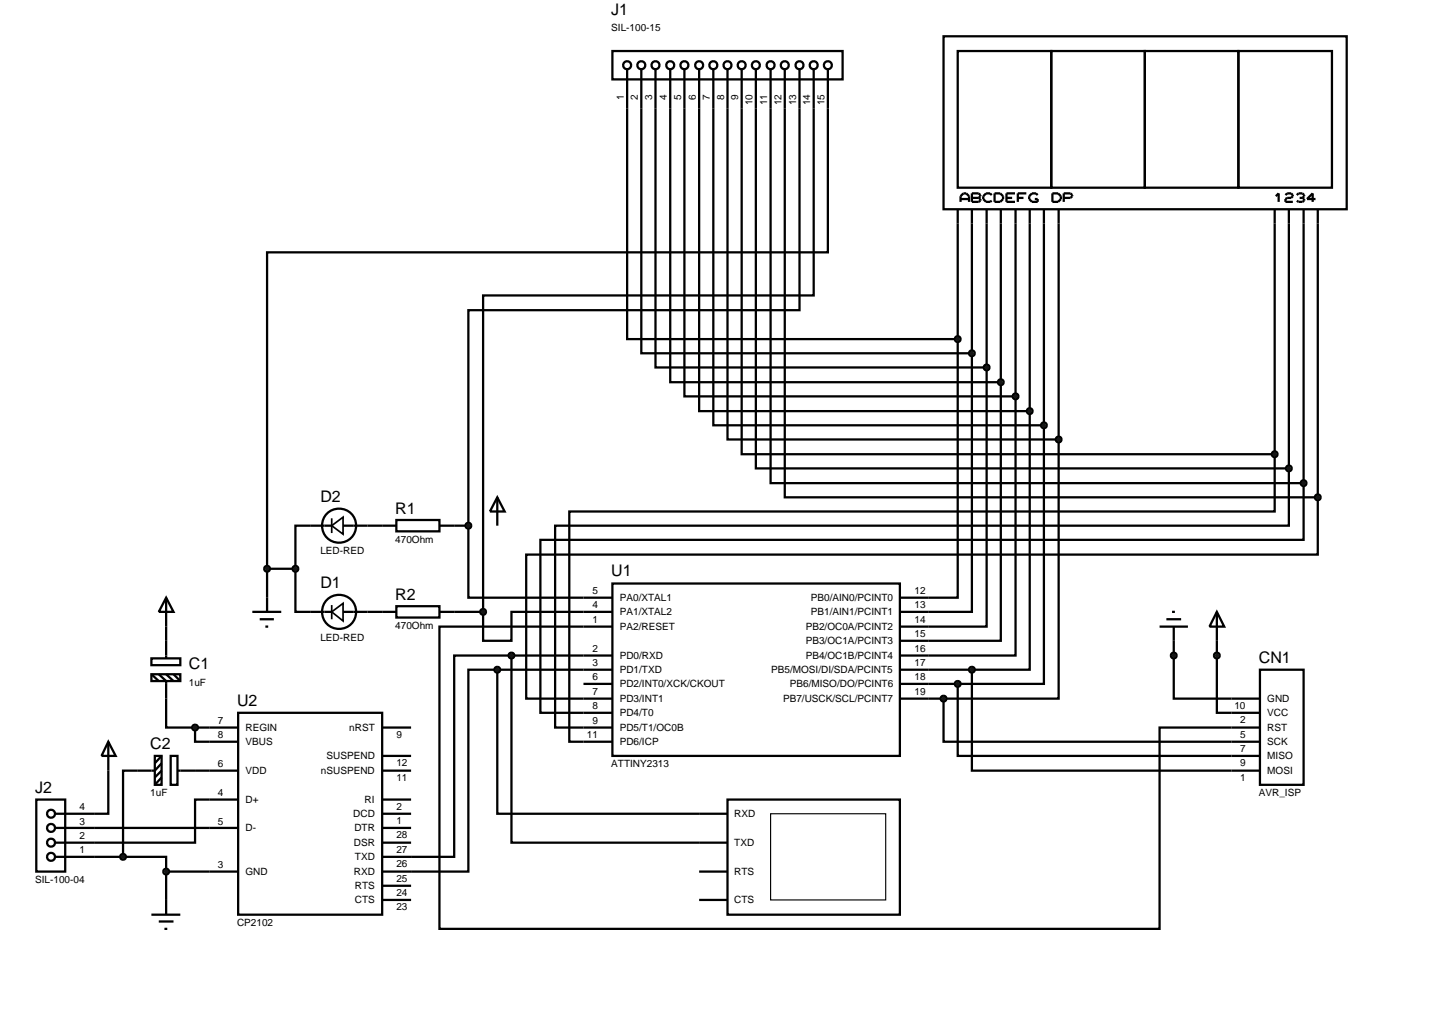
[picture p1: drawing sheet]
<svg xmlns="http://www.w3.org/2000/svg" width="257mm" height="180mm" viewBox="0 0 257 180" stroke-linecap="round" stroke-linejoin="round" font-family="sans-serif">
<g fill="none" stroke="#000" stroke-width=".4">
<path d="M110.6 19.1v40.7h58.3M113.1 19.1v43.2h58.3M115.6 19.1v45.7h58.4M118.2 19.1v48.3h58.3M120.7 19.1v50.8h58.4M123.3 19.1v53.4h58.3M125.8 19.1v55.9h58.3M128.3 19.1v58.4h58.4M130.8 19.1v61h94M133.3 19.1v63.5h94M135.9 19.1v66.1h94M138.4 19.1v68.6h94"/>
<path d="M141 19.1v35.6h-58.4v38M143.5 19.1v33h-58.3v55.8M146 19.1v25.4h-98.9v55.8M168.9 39.4v20.4M171.4 39.4v22.9M174 39.4v25.4M176.5 39.4v28M179.1 39.4v30.5M181.6 39.4v33.1M184.1 39.4v35.6M186.7 39.4v38.1M224.8 39.4v40.7"/>
<path d="M227.3 39.4v43.2M229.9 39.4v45.8M232.4 39.4v48.3M168.9 59.8v45.6h-10.2M171.4 62.3v45.6h-12.7M174 64.8v45.7h-15.3M176.5 67.4v45.6h-17.8M179.1 69.9v45.7h-20.4M181.6 72.5v45.6h-10.2M184.1 75v45.6h-15.2M186.7 77.5v45.7h-20.3M58.5 92.7h-6.4v7.6"/>
<path d="M60.5 92.7h6.9M80.1 92.7h2.5M82.6 92.7v12.7h25.4M224.8 80.1v10.1h-124.4v40.6h7.6M227.3 82.6v10.1h-129.4v35.6h10.1M229.9 85.2v10h-134.6v30.5h12.7M232.4 87.7v10.1h-139.6v25.4h15.2M29.3 110.5v2.5M44.5 107.9h5.1M45.8 109.2h2.5M46.8 110.5h.5M47.1 100.3h5"/>
<path d="M47.1 100.3v7.6M52.1 100.3v7.6h6.4M60.5 107.9h6.9M80.1 107.9h5.1M85.2 107.9v5.1h5v-5.1h17.8M87.7 118.1v25.4h35.6M87.7 118.1h-5.1v35.6h-10.1M87.7 118.1h20.3M90.2 115.6v33h33.1M90.2 115.6h-10.1v35.5h-7.6M90.2 115.6h17.8M108 102.9h50.7v30.4h-50.7z"/>
<path d="M108 110.5h-30.5v53.3h127v-35.5h12.7M158.7 118.1h12.7M171.4 118.1v17.8h45.8M207 113v10.2h10.2M214.6 113v12.7h2.6M19.1 135.9v7.6h-2.5M24.2 135.9h-2.5v15.2M29.3 123.2v5.1h5.1M34.4 128.3v2.5h2.5M34.4 128.3h2.5M34.4 135.9h2.5M102.9 120.6h5.1"/>
<path d="M158.7 123.2h7.7M158.7 120.6h10.2M166.4 123.2v7.6h50.8M168.9 120.6v12.7h48.3M16.6 146h20.3M16.6 151.1h5.1M21.7 151.1h7.6v2.6M29.3 153.7v5M29.3 153.7h7.6M36.9 141h-2.5v7.6h-17.8"/>
<circle cx="59.8" cy="92.7" r="3"/>
<circle cx="59.8" cy="107.9" r="3"/>
</g>
<path d="M58.5 92.7l2-1.5v3zM58.5 91.4v2.6M58.5 107.9l2-1.5v3.1zM58.5 106.7v2.5" fill="none" stroke="#000" stroke-width=".3"/>
<path d="M51.7 100l.4-.2-.5 .5zM52.1 99.8l.4 .2 .1 .3zM52.1 100.8l.5-.5-.2 .4zM51.6 100.3l.5 .5-.4-.2z" fill="#004000" stroke="#000" stroke-width=".4"/>
<path d="M52.1 99.8l.5 .5-.5 .5-.5-.5z" fill="#004000"/>
<g fill="none" stroke="#000" stroke-width=".4">
<path d="M108 9h40.6v5h-40.6zM110.6 12.3v6.8M113.1 12.3v6.8M115.6 12.3v6.8M118.2 12.3v6.8M120.7 12.3v6.8M123.3 12.3v6.8M125.8 12.3v6.8M128.3 12.3v6.8M130.8 12.3v6.8M133.3 12.3v6.8M135.9 12.3v6.8"/>
<path d="M138.4 12.3v6.8M141 12.3v6.8M143.5 12.3v6.8M146 12.3v6.8M67.4 92.7h2.5M69.9 91.7h7.6v2h-7.6zM77.5 92.7h2.6M87.7 87.7l1.3 2.5h-2.6zM87.7 87.7v5M67.4 107.9h2.5M69.9 106.9h7.6v2h-7.6zM77.5 107.9h2.6"/>
<path d="M123.3 143.5h5M123.3 153.7h5M123.3 148.6h5M123.3 158.7h5M128.3 141h30.4v20.3h-30.4z"/>
<circle cx="110.6" cy="11.5" r=".7"/>
<circle cx="113.1" cy="11.5" r=".7"/>
<circle cx="115.6" cy="11.5" r=".7"/>
<circle cx="118.2" cy="11.5" r=".7"/>
<circle cx="120.7" cy="11.5" r=".7"/>
<circle cx="123.3" cy="11.5" r=".7"/>
<circle cx="125.8" cy="11.5" r=".7"/>
<circle cx="128.3" cy="11.5" r=".7"/>
<circle cx="130.8" cy="11.5" r=".7"/>
<circle cx="133.3" cy="11.5" r=".7"/>
<circle cx="135.9" cy="11.5" r=".7"/>
<circle cx="138.4" cy="11.5" r=".7"/>
<circle cx="141" cy="11.5" r=".7"/>
<circle cx="143.5" cy="11.5" r=".7"/>
<circle cx="146" cy="11.5" r=".7"/>
</g>
<path d="M135.9 143.5h20.3v15.2h-20.3z" fill="none" stroke="#000" stroke-width=".2"/>
<g fill="#004000" stroke="#000" stroke-width=".4">
<path d="M46.7 100l.4-.2-.5 .5zM47.1 99.8l.4 .2 .1 .3zM47.1 100.8l.5-.5-.2 .4zM46.6 100.3l.5 .5-.3-.1z"/>
<path d="M82.3 92.3l.3-.1-.5 .5zM82.6 92.2l.4 .2 .1 .3zM83.1 92.7l-.1 .3-.4 .2zM82.1 92.7l.5 .5-.3-.1z"/>
<path d="M84.8 107.6l.4-.2-.5 .5zM85.2 107.4l.4 .2 .1 .3zM85.7 107.9l-.1 .3-.4 .2zM84.7 107.9l.5 .5-.3-.1z"/>
</g>
<g fill="#004000">
<path d="M46.6 100.3l.5-.5 .5 .5-.5 .5z"/>
<path d="M82.1 92.7l.5-.5 .5 .5-.5 .5z"/>
<path d="M84.7 107.9l.5-.5 .5 .5-.5 .5z"/>
</g>
<g fill="none" stroke="#000" stroke-width=".4">
<path d="M36.9 128.3h5.1M36.9 130.8h5.1M36.9 135.9h5.1M42 125.7h25.4v35.6h-25.4zM67.4 128.3h5.1M67.4 135.9h5.1M67.4 133.3h5.1M36.9 141h5.1M36.9 146h5.1M36.9 153.7h5.1M67.4 141h5.1M67.4 146h5.1"/>
<path d="M67.4 153.7h5.1M67.4 143.5h5.1M67.4 148.6h5.1M67.4 151.1h5.1M67.4 156.2h5.1M67.4 158.7h5.1"/>
</g>
<g fill="#004000" stroke="#000" stroke-width=".4">
<path d="M89.9 115.2l.3-.1-.5 .5zM90.2 115.1l.3 .1 .2 .4zM90.7 115.6l-.2 .4-.3 .1zM89.7 115.6l.5 .5-.3-.1z"/>
<path d="M87.4 117.7l.3-.1-.5 .5zM87.7 117.6l.4 .2 .1 .3zM87.7 118.6l.5-.5-.2 .4zM87.2 118.1l.5 .5-.3-.1z"/>
</g>
<g fill="#004000">
<path d="M90.2 115.1l.5 .5-.5 .5-.5-.5z"/>
<path d="M87.7 117.6l.5 .5-.5 .5-.5-.5z"/>
</g>
<g fill="none" stroke="#000" stroke-width=".4">
<path d="M29.3 105.4l1.3 2.5h-2.6zM29.3 105.4v5.1M6.4 141h5.1v12.7h-5.1zM9.7 151.1h6.9M9.7 148.6h6.9M9.7 146h6.9M9.7 143.5h6.9M29.3 158.7v2.6M26.7 161.3h5.1M28 162.5h2.6M29 163.8h.5"/>
<circle cx="9" cy="148.6" r=".7"/>
<circle cx="9" cy="143.5" r=".7"/>
<circle cx="9" cy="146" r=".7"/>
<circle cx="9" cy="151.1" r=".7"/>
</g>
<g fill="#004000" stroke="#000" stroke-width=".4">
<path d="M28.9 153.4l.4-.2-.5 .5zM29.3 153.2l.3 .1 .2 .4zM29.8 153.7l-.2 .4-.3 .1zM28.8 153.7l.5 .5-.3-.1z"/>
<path d="M34 128l.4-.2-.5 .5zM34.4 127.8l.4 .2 .1 .3zM34.4 128.8l.5-.5-.2 .4zM33.9 128.3l.5 .5-.3-.1z"/>
</g>
<g fill="#004000">
<path d="M28.8 153.7l.5-.5 .5 .5-.5 .5z"/>
<path d="M33.9 128.3l.5-.5 .5 .5-.5 .5z"/>
</g>
<path d="M27.3 133.3h1.2v5.1h-1.2zM28.5 134.6l-1.2 1.3h-3.1M28.5 137.1l-1.2 1.3M28.5 135.9l-1.2 1.2M28.5 133.3l-1.2 1.3M30.1 133.3h1.2v5.1h-1.2zM31.3 135.9h3.1" fill="none" stroke="#000" stroke-width=".4"/>
<path d="M21.3 150.8l.4-.2-.5 .5zM21.7 150.6l.4 .2 .1 .3zM22.2 151.1l-.2 .4-.3 .1zM21.2 151.1l.5 .5-.3-.1z" fill="#004000" stroke="#000" stroke-width=".4"/>
<path d="M21.2 151.1l.5-.5 .5 .5-.5 .5z" fill="#004000"/>
<g fill="none" stroke="#000" stroke-width=".4">
<path d="M26.7 116.1h5.1v1.2h-5.1zM26.7 118.9h5.1v1.2h-5.1zM26.7 118.9l1.3 1.2M28 118.9l1.3 1.2v3.1M29.3 113v3.1M29.3 118.9l1.3 1.2M30.6 118.9l1.2 1.2M204.5 110.5h5M205.7 109.2h2.6M206.7 107.9h.5M207 110.5v2.5M214.6 107.9l1.3 2.6h-2.6z"/>
<path d="M214.6 107.9v5.1M222.2 118.1h7.7v20.3h-7.7zM217.2 135.9h5M217.2 133.3h5M217.2 130.8h5M217.2 128.3h5M217.2 125.7h5M217.2 123.2h5"/>
</g>
<g fill="#004000" stroke="#000" stroke-width=".4">
<path d="M166.1 122.8l.3-.1-.5 .5zM166.4 122.7l.3 .1 .2 .4zM166.9 123.2l-.1 .3-.4 .2zM165.9 123.2l.5 .5-.4-.2z"/>
<path d="M168.5 120.3l.4-.2-.5 .5zM168.9 120.1l.3 .1 .2 .4zM169.4 120.6l-.1 .3-.4 .2zM168.4 120.6l.5 .5-.3-.1z"/>
<path d="M171.1 117.7l.3-.1-.5 .5zM171.4 117.6l.3 .1 .2 .4zM171.4 118.6l.5-.5-.2 .4zM170.9 118.1l.5 .5-.3-.1z"/>
</g>
<g fill="#004000">
<path d="M166.4 122.7l.5 .5-.5 .5-.5-.5z"/>
<path d="M168.4 120.6l.5-.5 .5 .5-.5 .5z"/>
<path d="M171.4 117.6l.5 .5-.5 .5-.5-.5z"/>
</g>
<path d="M19.1 130.8l1.3 2.5h-2.5zM19.1 130.8v5.1" fill="none" stroke="#000" stroke-width=".4"/>
<g fill="#004000" stroke="#000" stroke-width=".4">
<path d="M168.6 59.4l.3-.1-.5 .5zM168.9 59.3l.4 .2 .1 .3zM169.4 59.8l-.1 .3-.4 .2zM168.4 59.8l.5 .5-.3-.1z"/>
<path d="M171.1 61.9l.3-.1-.5 .5zM171.4 61.8l.3 .1 .2 .4zM171.9 62.3l-.1 .3-.4 .2zM170.9 62.3l.5 .5-.4-.2z"/>
<path d="M173.7 64.4l.3-.1-.5 .5zM174 64.3l.3 .1 .2 .4zM174 65.3l.5-.5-.2 .4zM173.5 64.8l.5 .5-.3-.1z"/>
<path d="M176.2 67l.3-.1-.5 .5zM176.5 66.9l.3 .1 .2 .4zM176.5 67.9l.5-.5-.1 .3zM176 67.4l.5 .5-.4-.2z"/>
<path d="M178.8 69.5l.3-.1-.5 .5zM179.1 69.4l.4 .2 .1 .3zM179.6 69.9l-.1 .3-.4 .2zM178.6 69.9l.5 .5-.4-.2z"/>
<path d="M181.3 72.1l.3-.1-.5 .5zM181.6 72l.4 .2 .1 .3zM181.6 73l.5-.5-.1 .3zM181.1 72.5l.5 .5-.3-.1z"/>
<path d="M183.7 74.7l.4-.2-.5 .5zM184.1 74.5l.3 .1 .2 .4zM184.1 75.5l.5-.5-.1 .3zM183.6 75l.5 .5-.4-.2z"/>
<path d="M186.3 77.2l.4-.2-.5 .5zM186.7 77l.3 .1 .2 .4zM186.7 78l.5-.5-.2 .4zM186.2 77.5l.5 .5-.4-.2z"/>
<path d="M224.4 79.8l.4-.2-.5 .5zM224.8 79.6l.3 .1 .2 .4zM224.8 80.6l.5-.5-.2 .4zM224.3 80.1l.5 .5-.4-.2z"/>
<path d="M227 82.2l.3-.1-.5 .5zM227.3 82.1l.4 .2 .1 .3zM227.8 82.6l-.1 .3-.4 .2zM226.8 82.6l.5 .5-.4-.2z"/>
<path d="M229.6 84.8l.3-.1-.5 .5zM229.9 84.7l.4 .2 .1 .3zM229.9 85.7l.5-.5-.1 .3zM229.4 85.2l.5 .5-.4-.2z"/>
<path d="M232 87.4l.4-.2-.5 .5zM232.4 87.2l.4 .2 .1 .3zM232.9 87.7l-.1 .3-.4 .2zM231.9 87.7l.5 .5-.4-.2z"/>
</g>
<g fill="#004000">
<path d="M168.4 59.8l.5-.5 .5 .5-.5 .5z"/>
<path d="M170.9 62.3l.5-.5 .5 .5-.5 .5z"/>
<path d="M173.5 64.8l.5-.5 .5 .5-.5 .5z"/>
<path d="M176 67.4l.5-.5 .5 .5-.5 .5z"/>
<path d="M179.1 69.4l.5 .5-.5 .5-.5-.5z"/>
<path d="M181.6 72l.5 .5-.5 .5-.5-.5z"/>
<path d="M184.1 74.5l.5 .5-.5 .5-.5-.5z"/>
<path d="M186.2 77.5l.5-.5 .5 .5-.5 .5z"/>
<path d="M224.3 80.1l.5-.5 .5 .5-.5 .5z"/>
<path d="M227.3 82.1l.5 .5-.5 .5-.5-.5z"/>
<path d="M229.9 84.7l.5 .5-.5 .5-.5-.5z"/>
<path d="M231.9 87.7l.5-.5 .5 .5-.5 .5z"/>
</g>
<g fill="none" stroke="#000" stroke-width=".4">
<path d="M166.4 6.4h71.1v30.5h-71.1zM168.9 9h16.5v24.1h-16.5zM185.4 9h16.5v24.1h-16.5zM201.9 9h16.5v24.1h-16.5zM218.4 9h16.5v24.1h-16.5zM168.9 36.9v2.5M169.4 35.6v-1l.5-.5h.5l.5 .5v1M169.4 35.1h1.5M171.4 34.1h1.2l.3 .3v.2l-.3 .3 .3 .2v.3l-.3 .2h-1.2zM171.4 36.9v2.5M171.4 34.9h1.2M174 36.9v2.5"/>
<path d="M174.9 34.4l-.3-.3h-.7l-.5 .5v.5l.5 .5h.7l.3-.2M175.4 34.1h1l.5 .5v.5l-.5 .5h-1zM176.5 36.9v2.5M177.5 34.9h1M179 34.1h-1.5v1.5h1.5M179.1 36.9v2.5M179.5 34.9h1M181 34.1h-1.5v1.5M181.6 36.9v2.5M183 34.4l-.3-.3h-.7l-.5 .5v.5l.5 .5h1v-.5h-.5M184.1 36.9v2.5M185.6 34.1h1l.5 .5v.5l-.5 .5h-1z"/>
<path d="M186.7 36.9v2.5M187.6 34.9h1.2l.3-.3v-.2l-.3-.3h-1.2v1.5M224.8 36.9v2.5M225 34.6l.5-.5v1.5M226.7 34.4l.3-.3h.7l.3 .3v.2l-.3 .3h-.7l-.3 .2v.5h1.3M227.3 36.9v2.5M228.7 34.4l.3-.3h.7l.3 .3v.2l-.3 .3M229.2 34.9h.5M229.7 34.9l.3 .2v.3l-.3 .2h-.7l-.3-.2M229.9 36.9v2.5M232 35.1h-1.5l1-1v1.5M232.4 36.9v2.5"/>
</g>
<g fill="#004000" stroke="#000" stroke-width=".4">
<path d="M214.3 115.2l.3-.1-.5 .5zM214.6 115.1l.4 .2 .1 .3zM215.1 115.6l-.1 .3-.4 .2zM214.1 115.6l.5 .5-.4-.2z"/>
<path d="M206.6 115.3l.4-.2-.5 .5zM207 115.1l.3 .1 .2 .4zM207 116.1l.5-.5-.2 .4zM206.5 115.6l.5 .5-.3-.1z"/>
</g>
<g fill="#004000">
<path d="M214.6 115.1l.5 .5-.5 .5-.5-.5z"/>
<path d="M206.5 115.6l.5-.5 .5 .5-.5 .5z"/>
</g>
<g font-size="2.8">
<text x="107.8" y="2.7">J1</text>
<text x="56.5" y="88.6">D2</text>
<text x="69.7" y="90.6">R1</text>
<text x="107.8" y="101.7">U1</text>
<text x="56.5" y="103.8">D1</text>
<text x="69.7" y="105.8">R2</text>
<text x="33.3" y="118.1">C1</text>
<text x="222" y="117">CN1</text>
<text x="41.8" y="124.6">U2</text>
<text x="26.5" y="132.2">C2</text>
<text x="6.2" y="139.8">J2</text>
</g>
<g font-size="1.8">
<text x="107.8" y="5.5">SIL-100-15</text>
<text x="110" y="17.6" transform="rotate(-90 110 17.6)">1</text>
<text x="112.5" y="17.6" transform="rotate(-90 112.5 17.6)">2</text>
<text x="115" y="17.6" transform="rotate(-90 115 17.6)">3</text>
<text x="117.6" y="17.6" transform="rotate(-90 117.6 17.6)">4</text>
<text x="120.1" y="17.6" transform="rotate(-90 120.1 17.6)">5</text>
<text x="122.7" y="17.6" transform="rotate(-90 122.7 17.6)">6</text>
<text x="125.2" y="17.6" transform="rotate(-90 125.2 17.6)">7</text>
<text x="127.7" y="17.6" transform="rotate(-90 127.7 17.6)">8</text>
<text x="130.2" y="17.6" transform="rotate(-90 130.2 17.6)">9</text>
<text x="132.7" y="18.6" transform="rotate(-90 132.7 18.6)">10</text>
<text x="135.3" y="18.6" transform="rotate(-90 135.3 18.6)">11</text>
<text x="137.8" y="18.6" transform="rotate(-90 137.8 18.6)">12</text>
<text x="140.4" y="18.6" transform="rotate(-90 140.4 18.6)">13</text>
<text x="142.9" y="18.6" transform="rotate(-90 142.9 18.6)">14</text>
<text x="145.4" y="18.6" transform="rotate(-90 145.4 18.6)">15</text>
<text x="69.7" y="95.7">470Ohm</text>
<text x="56.5" y="97.7">LED-RED</text>
<text x="104.5" y="107.3">4</text>
<text x="104.5" y="104.8">5</text>
<text x="109.3" y="106">PA0/XTAL1</text>
<text x="143" y="106">PB0/AIN0/PCINT0</text>
<text x="161.3" y="107.3">13</text>
<text x="161.3" y="104.8">12</text>
<text x="56.5" y="113">LED-RED</text>
<text x="69.7" y="110.9">470Ohm</text>
<text x="104.5" y="109.9">1</text>
<text x="109.3" y="111.1">PA2/RESET</text>
<text x="109.3" y="108.5">PA1/XTAL2</text>
<text x="142.1" y="113.6">PB3/OC1A/PCINT3</text>
<text x="142.1" y="111.1">PB2/OC0A/PCINT2</text>
<text x="143" y="108.5">PB1/AIN1/PCINT1</text>
<text x="161.3" y="112.4">15</text>
<text x="161.3" y="109.9">14</text>
<text x="104.5" y="115">2</text>
<text x="104.5" y="117.5">3</text>
<text x="104.5" y="120">6</text>
<text x="109.3" y="116.2">PD0/RXD</text>
<text x="109.3" y="118.7">PD1/TXD</text>
<text x="136" y="118.7">PB5/MOSI/DI/SDA/PCINT5</text>
<text x="142.1" y="116.2">PB4/OC1B/PCINT4</text>
<text x="161.3" y="117.5">17</text>
<text x="161.3" y="120">18</text>
<text x="161.3" y="115">16</text>
<text x="33.3" y="121">1uF</text>
<text x="104.5" y="125.1">8</text>
<text x="104.5" y="122.6">7</text>
<text x="109.3" y="123.8">PD3/INT1</text>
<text x="109.3" y="121.2">PD2/INT0/XCK/CKOUT</text>
<text x="138.1" y="123.8">PB7/USCK/SCL/PCINT7</text>
<text x="139.3" y="121.2">PB6/MISO/DO/PCINT6</text>
<text x="161.3" y="122.6">19</text>
<text x="217.7" y="125">10</text>
<text x="223.5" y="123.8">GND</text>
<text x="38.4" y="127.7">7</text>
<text x="38.4" y="130.2">8</text>
<text x="43.3" y="128.9">REGIN</text>
<text x="43.3" y="131.4">VBUS</text>
<text x="61.6" y="128.9">nRST</text>
<text x="69.9" y="130.1">9</text>
<text x="103.5" y="130.2">11</text>
<text x="104.5" y="127.7">9</text>
<text x="109.3" y="126.3">PD4/T0</text>
<text x="109.3" y="128.9">PD5/T1/OC0B</text>
<text x="109.3" y="131.4">PD6/ICP</text>
<text x="218.7" y="130.1">5</text>
<text x="218.7" y="127.5">2</text>
<text x="223.5" y="131.4">SCK</text>
<text x="223.5" y="128.9">RST</text>
<text x="223.5" y="126.3">VCC</text>
<text x="38.4" y="135.3">6</text>
<text x="43.3" y="136.5">VDD</text>
<text x="56.6" y="136.5">nSUSPEND</text>
<text x="57.6" y="133.9">SUSPEND</text>
<text x="69.9" y="135.1">12</text>
<text x="69.9" y="137.7">11</text>
<text x="107.8" y="135.3">ATTINY2313</text>
<text x="218.7" y="137.7">1</text>
<text x="218.7" y="135.1">9</text>
<text x="218.7" y="132.6">7</text>
<text x="223.5" y="136.5">MOSI</text>
<text x="223.5" y="133.9">MISO</text>
<text x="14" y="142.9">4</text>
<text x="26.5" y="140.4">1uF</text>
<text x="38.4" y="140.4">4</text>
<text x="43.3" y="141.6">D+</text>
<text x="64.3" y="141.6">RI</text>
<text x="69.9" y="142.8">2</text>
<text x="222" y="140.4">AVR_ISP</text>
<text x="14" y="148">2</text>
<text x="14" y="145.4">3</text>
<text x="38.4" y="145.4">5</text>
<text x="43.3" y="146.6">D-</text>
<text x="62.3" y="144.1">DCD</text>
<text x="62.4" y="149.2">DSR</text>
<text x="62.5" y="146.6">DTR</text>
<text x="69.9" y="145.3">1</text>
<text x="69.9" y="147.8">28</text>
<text x="129.5" y="144.1">RXD</text>
<text x="129.5" y="149.2">TXD</text>
<text x="6.2" y="155.7">SIL-100-04</text>
<text x="14" y="150.5">1</text>
<text x="38.4" y="153.1">3</text>
<text x="43.3" y="154.3">GND</text>
<text x="62.4" y="154.3">RXD</text>
<text x="62.6" y="151.7">TXD</text>
<text x="69.9" y="150.4">27</text>
<text x="69.9" y="152.9">26</text>
<text x="69.9" y="155.5">25</text>
<text x="129.5" y="154.3">RTS</text>
<text x="62.6" y="156.8">RTS</text>
<text x="62.6" y="159.3">CTS</text>
<text x="69.9" y="158">24</text>
<text x="69.9" y="160.5">23</text>
<text x="129.5" y="159.3">CTS</text>
<text x="41.8" y="163.3">CP2102</text>
</g>
</svg>
